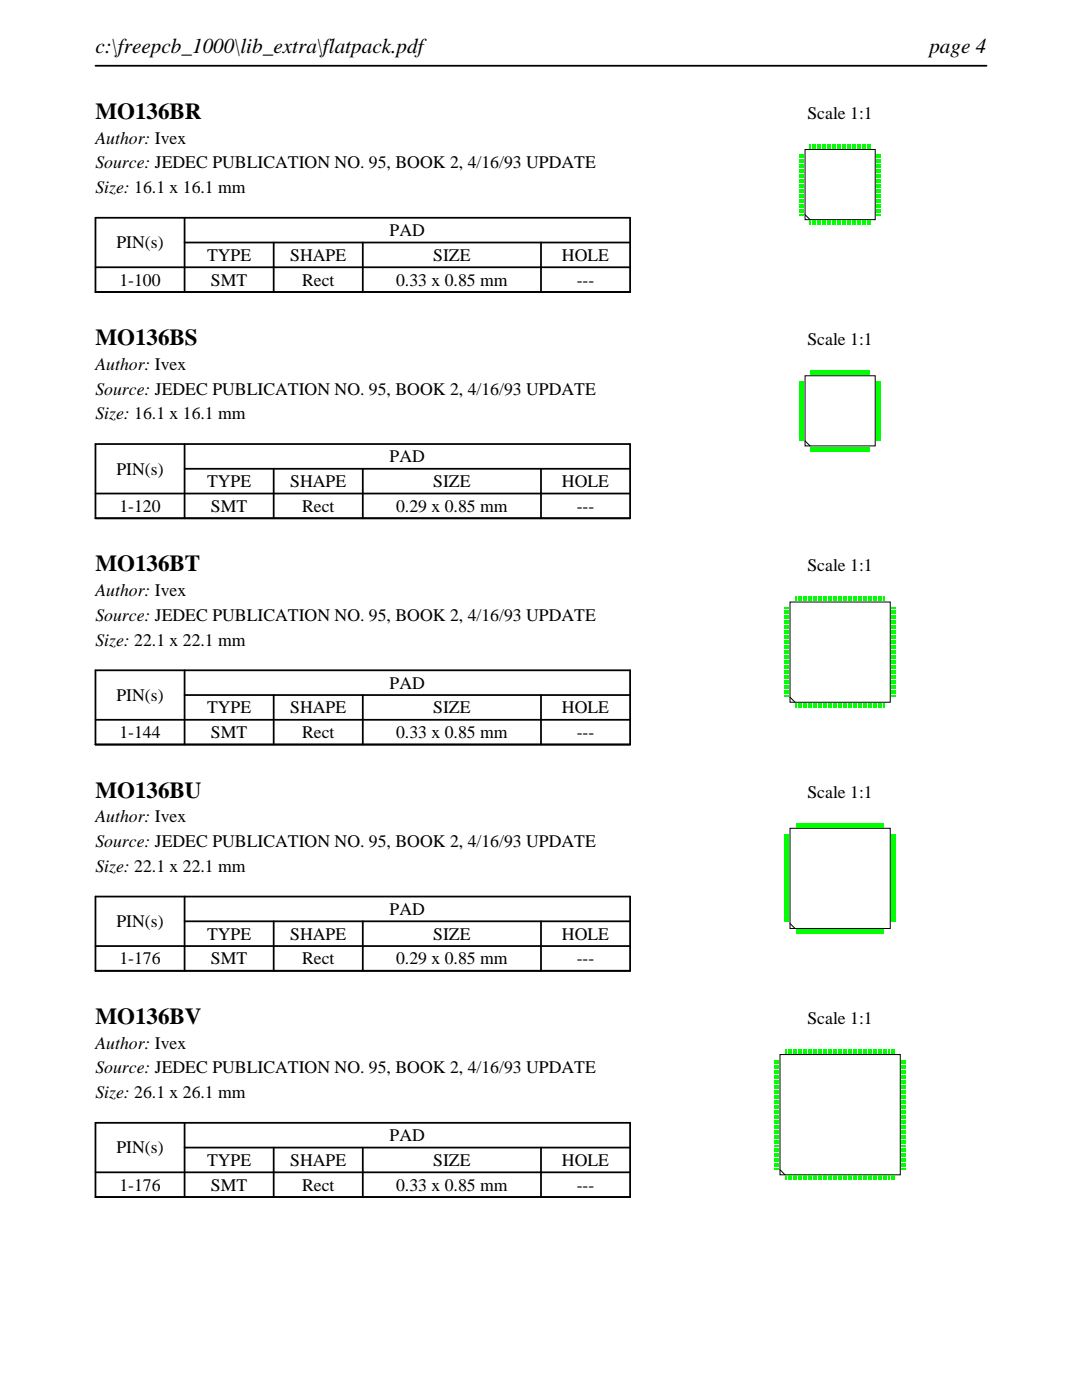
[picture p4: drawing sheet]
<svg xmlns="http://www.w3.org/2000/svg" width="216mm" height="279mm" viewBox="0 0 216 279" stroke-linecap="round" stroke-linejoin="round" font-family="sans-serif">
<path d="M19 13.1h177.8M19 43.5h106.7v14.8h-106.7zM19 53.3h106.7M36.8 48.4h88.9M36.8 43.5v14.8M54.6 48.4v9.9M72.4 48.4v9.9M107.9 48.4v9.9" fill="none" stroke="#000" stroke-width=".35"/>
<path d="M160.6 29.8h14v14h-14zM160.6 42.8l1 1z" fill="none" stroke="#000" stroke-width=".2"/>
<g fill="#0f0">
<path d="M161.5 44h.3v.9h-.3z"/>
<path d="M162 44h.3v.9h-.3z"/>
<path d="M162.5 44h.3v.9h-.3z"/>
<path d="M163 44h.3v.9h-.3z"/>
<path d="M163.5 44h.3v.9h-.3z"/>
<path d="M164 44h.3v.9h-.3z"/>
<path d="M164.5 44h.3v.9h-.3z"/>
<path d="M165 44h.3v.9h-.3z"/>
<path d="M165.5 44h.3v.9h-.3z"/>
<path d="M166 44h.3v.9h-.3z"/>
<path d="M166.5 44h.3v.9h-.3z"/>
<path d="M167 44h.3v.9h-.3z"/>
<path d="M167.5 44h.3v.9h-.3z"/>
<path d="M168 44h.3v.9h-.3z"/>
<path d="M168.5 44h.3v.9h-.3z"/>
<path d="M169 44h.3v.9h-.3z"/>
<path d="M169.5 44h.3v.9h-.3z"/>
<path d="M170 44h.3v.9h-.3z"/>
<path d="M170.5 44h.3v.9h-.3z"/>
<path d="M171 44h.3v.9h-.3z"/>
<path d="M171.5 44h.3v.9h-.3z"/>
<path d="M172 44h.3v.9h-.3z"/>
<path d="M172.5 44h.3v.9h-.3z"/>
<path d="M173 44h.3v.9h-.3z"/>
<path d="M173.5 44h.3v.9h-.3z"/>
<path d="M174.8 42.7h.9v.3h-.9z"/>
<path d="M174.8 42.2h.9v.3h-.9z"/>
<path d="M174.8 41.7h.9v.3h-.9z"/>
<path d="M174.8 41.2h.9v.3h-.9z"/>
<path d="M174.8 40.7h.9v.3h-.9z"/>
<path d="M174.8 40.2h.9v.3h-.9z"/>
<path d="M174.8 39.7h.9v.3h-.9z"/>
<path d="M174.8 39.2h.9v.3h-.9z"/>
<path d="M174.8 38.7h.9v.3h-.9z"/>
<path d="M174.8 38.2h.9v.3h-.9z"/>
<path d="M174.8 37.7h.9v.3h-.9z"/>
<path d="M174.8 37.2h.9v.3h-.9z"/>
<path d="M174.8 36.7h.9v.3h-.9z"/>
<path d="M174.8 36.2h.9v.3h-.9z"/>
<path d="M174.8 35.7h.9v.3h-.9z"/>
<path d="M174.8 35.2h.9v.3h-.9z"/>
<path d="M174.8 34.7h.9v.3h-.9z"/>
<path d="M174.8 34.2h.9v.3h-.9z"/>
<path d="M174.8 33.7h.9v.3h-.9z"/>
<path d="M174.8 33.2h.9v.3h-.9z"/>
<path d="M174.8 32.7h.9v.3h-.9z"/>
<path d="M174.8 32.2h.9v.3h-.9z"/>
<path d="M174.8 31.7h.9v.3h-.9z"/>
<path d="M174.8 31.2h.9v.3h-.9z"/>
<path d="M174.8 30.7h.9v.3h-.9z"/>
<path d="M173.5 28.8h.3v.8h-.3z"/>
<path d="M173 28.8h.3v.8h-.3z"/>
<path d="M172.5 28.8h.3v.8h-.3z"/>
<path d="M172 28.8h.3v.8h-.3z"/>
<path d="M171.5 28.8h.3v.8h-.3z"/>
<path d="M171 28.8h.3v.8h-.3z"/>
<path d="M170.5 28.8h.3v.8h-.3z"/>
<path d="M170 28.8h.3v.8h-.3z"/>
<path d="M169.5 28.8h.3v.8h-.3z"/>
<path d="M169 28.8h.3v.8h-.3z"/>
<path d="M168.5 28.8h.3v.8h-.3z"/>
<path d="M168 28.8h.3v.8h-.3z"/>
<path d="M167.5 28.8h.3v.8h-.3z"/>
<path d="M167 28.8h.3v.8h-.3z"/>
<path d="M166.5 28.8h.3v.8h-.3z"/>
<path d="M166 28.8h.3v.8h-.3z"/>
<path d="M165.5 28.8h.3v.8h-.3z"/>
<path d="M165 28.8h.3v.8h-.3z"/>
<path d="M164.5 28.8h.3v.8h-.3z"/>
<path d="M164 28.8h.3v.8h-.3z"/>
<path d="M163.5 28.8h.3v.8h-.3z"/>
<path d="M163 28.8h.3v.8h-.3z"/>
<path d="M162.5 28.8h.3v.8h-.3z"/>
<path d="M162 28.8h.3v.8h-.3z"/>
<path d="M161.5 28.8h.3v.8h-.3z"/>
<path d="M159.6 30.7h.8v.3h-.8z"/>
<path d="M159.6 31.2h.8v.3h-.8z"/>
<path d="M159.6 31.7h.8v.3h-.8z"/>
<path d="M159.6 32.2h.8v.3h-.8z"/>
<path d="M159.6 32.7h.8v.3h-.8z"/>
<path d="M159.6 33.2h.8v.3h-.8z"/>
<path d="M159.6 33.7h.8v.3h-.8z"/>
<path d="M159.6 34.2h.8v.3h-.8z"/>
<path d="M159.6 34.7h.8v.3h-.8z"/>
<path d="M159.6 35.2h.8v.3h-.8z"/>
<path d="M159.6 35.7h.8v.3h-.8z"/>
<path d="M159.6 36.2h.8v.3h-.8z"/>
<path d="M159.6 36.7h.8v.3h-.8z"/>
<path d="M159.6 37.2h.8v.3h-.8z"/>
<path d="M159.6 37.7h.8v.3h-.8z"/>
<path d="M159.6 38.2h.8v.3h-.8z"/>
<path d="M159.6 38.7h.8v.3h-.8z"/>
<path d="M159.6 39.2h.8v.3h-.8z"/>
<path d="M159.6 39.7h.8v.3h-.8z"/>
<path d="M159.6 40.2h.8v.3h-.8z"/>
<path d="M159.6 40.7h.8v.3h-.8z"/>
<path d="M159.6 41.2h.8v.3h-.8z"/>
<path d="M159.6 41.7h.8v.3h-.8z"/>
<path d="M159.6 42.2h.8v.3h-.8z"/>
<path d="M159.6 42.7h.8v.3h-.8z"/>
</g>
<path d="M19 88.6h106.7v14.8h-106.7zM19 98.5h106.7M36.8 93.6h88.9M36.8 88.6v14.8M54.6 93.6v9.8M72.4 93.6v9.8M107.9 93.6v9.8" fill="none" stroke="#000" stroke-width=".35"/>
<path d="M160.6 75h14v14h-14zM160.6 88l1 1z" fill="none" stroke="#000" stroke-width=".2"/>
<g fill="#0f0">
<path d="M161.7 89.2h.3v.8h-.3z"/>
<path d="M162.1 89.2h.3v.8h-.3z"/>
<path d="M162.5 89.2h.3v.8h-.3z"/>
<path d="M162.9 89.2h.3v.8h-.3z"/>
<path d="M163.3 89.2h.3v.8h-.3z"/>
<path d="M163.7 89.2h.3v.8h-.3z"/>
<path d="M164.1 89.2h.3v.8h-.3z"/>
<path d="M164.5 89.2h.3v.8h-.3z"/>
<path d="M164.9 89.2h.3v.8h-.3z"/>
<path d="M165.3 89.2h.3v.8h-.3z"/>
<path d="M165.7 89.2h.3v.8h-.3z"/>
<path d="M166.1 89.2h.3v.8h-.3z"/>
<path d="M166.5 89.2h.3v.8h-.3z"/>
<path d="M166.9 89.2h.3v.8h-.3z"/>
<path d="M167.3 89.2h.3v.8h-.3z"/>
<path d="M167.7 89.2h.3v.8h-.3z"/>
<path d="M168.1 89.2h.3v.8h-.3z"/>
<path d="M168.5 89.2h.3v.8h-.3z"/>
<path d="M168.9 89.2h.3v.8h-.3z"/>
<path d="M169.3 89.2h.3v.8h-.3z"/>
<path d="M169.7 89.2h.3v.8h-.3z"/>
<path d="M170.1 89.2h.3v.8h-.3z"/>
<path d="M170.5 89.2h.3v.8h-.3z"/>
<path d="M170.9 89.2h.3v.8h-.3z"/>
<path d="M171.3 89.2h.3v.8h-.3z"/>
<path d="M171.7 89.2h.3v.8h-.3z"/>
<path d="M172.1 89.2h.3v.8h-.3z"/>
<path d="M172.5 89.2h.3v.8h-.3z"/>
<path d="M172.9 89.2h.3v.8h-.3z"/>
<path d="M173.3 89.2h.3v.8h-.3z"/>
<path d="M174.8 87.6h.9v.3h-.9z"/>
<path d="M174.8 87.2h.9v.3h-.9z"/>
<path d="M174.8 86.8h.9v.3h-.9z"/>
<path d="M174.8 86.4h.9v.3h-.9z"/>
<path d="M174.8 86h.9v.3h-.9z"/>
<path d="M174.8 85.6h.9v.3h-.9z"/>
<path d="M174.8 85.2h.9v.3h-.9z"/>
<path d="M174.8 84.8h.9v.3h-.9z"/>
<path d="M174.8 84.4h.9v.3h-.9z"/>
<path d="M174.8 84h.9v.3h-.9z"/>
<path d="M174.8 83.6h.9v.3h-.9z"/>
<path d="M174.8 83.2h.9v.3h-.9z"/>
<path d="M174.8 82.8h.9v.3h-.9z"/>
<path d="M174.8 82.4h.9v.3h-.9z"/>
<path d="M174.8 82h.9v.3h-.9z"/>
<path d="M174.8 81.6h.9v.3h-.9z"/>
<path d="M174.8 81.2h.9v.3h-.9z"/>
<path d="M174.8 80.8h.9v.3h-.9z"/>
<path d="M174.8 80.4h.9v.3h-.9z"/>
<path d="M174.8 80h.9v.3h-.9z"/>
<path d="M174.8 79.6h.9v.3h-.9z"/>
<path d="M174.8 79.2h.9v.3h-.9z"/>
<path d="M174.8 78.8h.9v.3h-.9z"/>
<path d="M174.8 78.4h.9v.3h-.9z"/>
<path d="M174.8 78h.9v.3h-.9z"/>
<path d="M174.8 77.6h.9v.3h-.9z"/>
<path d="M174.8 77.2h.9v.3h-.9z"/>
<path d="M174.8 76.8h.9v.3h-.9z"/>
<path d="M174.8 76.4h.9v.3h-.9z"/>
<path d="M174.8 76h.9v.3h-.9z"/>
<path d="M173.3 73.9h.3v.9h-.3z"/>
<path d="M172.9 73.9h.3v.9h-.3z"/>
<path d="M172.5 73.9h.3v.9h-.3z"/>
<path d="M172.1 73.9h.3v.9h-.3z"/>
<path d="M171.7 73.9h.3v.9h-.3z"/>
<path d="M171.3 73.9h.3v.9h-.3z"/>
<path d="M170.9 73.9h.3v.9h-.3z"/>
<path d="M170.5 73.9h.3v.9h-.3z"/>
<path d="M170.1 73.9h.3v.9h-.3z"/>
<path d="M169.7 73.9h.3v.9h-.3z"/>
<path d="M169.3 73.9h.3v.9h-.3z"/>
<path d="M168.9 73.9h.3v.9h-.3z"/>
<path d="M168.5 73.9h.3v.9h-.3z"/>
<path d="M168.1 73.9h.3v.9h-.3z"/>
<path d="M167.7 73.9h.3v.9h-.3z"/>
<path d="M167.3 73.9h.3v.9h-.3z"/>
<path d="M166.9 73.9h.3v.9h-.3z"/>
<path d="M166.5 73.9h.3v.9h-.3z"/>
<path d="M166.1 73.9h.3v.9h-.3z"/>
<path d="M165.7 73.9h.3v.9h-.3z"/>
<path d="M165.3 73.9h.3v.9h-.3z"/>
<path d="M164.9 73.9h.3v.9h-.3z"/>
<path d="M164.5 73.9h.3v.9h-.3z"/>
<path d="M164.1 73.9h.3v.9h-.3z"/>
<path d="M163.7 73.9h.3v.9h-.3z"/>
<path d="M163.3 73.9h.3v.9h-.3z"/>
<path d="M162.9 73.9h.3v.9h-.3z"/>
<path d="M162.5 73.9h.3v.9h-.3z"/>
<path d="M162.1 73.9h.3v.9h-.3z"/>
<path d="M161.7 73.9h.3v.9h-.3z"/>
<path d="M159.6 76h.8v.3h-.8z"/>
<path d="M159.6 76.4h.8v.3h-.8z"/>
<path d="M159.6 76.8h.8v.3h-.8z"/>
<path d="M159.6 77.2h.8v.3h-.8z"/>
<path d="M159.6 77.6h.8v.3h-.8z"/>
<path d="M159.6 78h.8v.3h-.8z"/>
<path d="M159.6 78.4h.8v.3h-.8z"/>
<path d="M159.6 78.8h.8v.3h-.8z"/>
<path d="M159.6 79.2h.8v.3h-.8z"/>
<path d="M159.6 79.6h.8v.3h-.8z"/>
<path d="M159.6 80h.8v.3h-.8z"/>
<path d="M159.6 80.4h.8v.3h-.8z"/>
<path d="M159.6 80.8h.8v.3h-.8z"/>
<path d="M159.6 81.2h.8v.3h-.8z"/>
<path d="M159.6 81.6h.8v.3h-.8z"/>
<path d="M159.6 82h.8v.3h-.8z"/>
<path d="M159.6 82.4h.8v.3h-.8z"/>
<path d="M159.6 82.8h.8v.3h-.8z"/>
<path d="M159.6 83.2h.8v.3h-.8z"/>
<path d="M159.6 83.6h.8v.3h-.8z"/>
<path d="M159.6 84h.8v.3h-.8z"/>
<path d="M159.6 84.4h.8v.3h-.8z"/>
<path d="M159.6 84.8h.8v.3h-.8z"/>
<path d="M159.6 85.2h.8v.3h-.8z"/>
<path d="M159.6 85.6h.8v.3h-.8z"/>
<path d="M159.6 86h.8v.3h-.8z"/>
<path d="M159.6 86.4h.8v.3h-.8z"/>
<path d="M159.6 86.8h.8v.3h-.8z"/>
<path d="M159.6 87.2h.8v.3h-.8z"/>
<path d="M159.6 87.6h.8v.3h-.8z"/>
</g>
<path d="M19 133.8h106.7v14.8h-106.7zM36.8 138.7h88.9M36.8 133.8v14.8M54.6 138.7v9.9M72.4 138.7v9.9M107.9 138.7v9.9M19 143.7h106.7" fill="none" stroke="#000" stroke-width=".35"/>
<path d="M157.6 120.1h20v20h-20zM157.6 139.1l1 1z" fill="none" stroke="#000" stroke-width=".2"/>
<g fill="#0f0">
<path d="M158.7 140.3h.4v.9h-.4z"/>
<path d="M159.2 140.3h.4v.9h-.4z"/>
<path d="M159.7 140.3h.4v.9h-.4z"/>
<path d="M160.2 140.3h.4v.9h-.4z"/>
<path d="M160.7 140.3h.4v.9h-.4z"/>
<path d="M161.2 140.3h.4v.9h-.4z"/>
<path d="M161.7 140.3h.4v.9h-.4z"/>
<path d="M162.2 140.3h.4v.9h-.4z"/>
<path d="M162.7 140.3h.4v.9h-.4z"/>
<path d="M163.2 140.3h.4v.9h-.4z"/>
<path d="M163.7 140.3h.4v.9h-.4z"/>
<path d="M164.2 140.3h.4v.9h-.4z"/>
<path d="M164.7 140.3h.4v.9h-.4z"/>
<path d="M165.2 140.3h.4v.9h-.4z"/>
<path d="M165.7 140.3h.4v.9h-.4z"/>
<path d="M166.2 140.3h.4v.9h-.4z"/>
<path d="M166.7 140.3h.4v.9h-.4z"/>
<path d="M167.2 140.3h.4v.9h-.4z"/>
<path d="M167.7 140.3h.4v.9h-.4z"/>
<path d="M168.2 140.3h.4v.9h-.4z"/>
<path d="M168.7 140.3h.4v.9h-.4z"/>
<path d="M169.2 140.3h.4v.9h-.4z"/>
<path d="M169.7 140.3h.4v.9h-.4z"/>
<path d="M170.2 140.3h.4v.9h-.4z"/>
<path d="M170.7 140.3h.4v.9h-.4z"/>
<path d="M171.2 140.3h.4v.9h-.4z"/>
<path d="M171.7 140.3h.4v.9h-.4z"/>
<path d="M172.2 140.3h.4v.9h-.4z"/>
<path d="M172.7 140.3h.4v.9h-.4z"/>
<path d="M173.2 140.3h.4v.9h-.4z"/>
<path d="M173.7 140.3h.4v.9h-.4z"/>
<path d="M174.2 140.3h.4v.9h-.4z"/>
<path d="M174.7 140.3h.4v.9h-.4z"/>
<path d="M175.2 140.3h.4v.9h-.4z"/>
<path d="M175.7 140.3h.4v.9h-.4z"/>
<path d="M176.2 140.3h.4v.9h-.4z"/>
<path d="M177.8 138.7h.9v.4h-.9z"/>
<path d="M177.8 138.2h.9v.4h-.9z"/>
<path d="M177.8 137.7h.9v.4h-.9z"/>
<path d="M177.8 137.2h.9v.4h-.9z"/>
<path d="M177.8 136.7h.9v.4h-.9z"/>
<path d="M177.8 136.2h.9v.4h-.9z"/>
<path d="M177.8 135.7h.9v.4h-.9z"/>
<path d="M177.8 135.2h.9v.4h-.9z"/>
<path d="M177.8 134.7h.9v.4h-.9z"/>
<path d="M177.8 134.2h.9v.4h-.9z"/>
<path d="M177.8 133.7h.9v.4h-.9z"/>
<path d="M177.8 133.2h.9v.4h-.9z"/>
<path d="M177.8 132.7h.9v.4h-.9z"/>
<path d="M177.8 132.2h.9v.4h-.9z"/>
<path d="M177.8 131.7h.9v.4h-.9z"/>
<path d="M177.8 131.2h.9v.4h-.9z"/>
<path d="M177.8 130.7h.9v.4h-.9z"/>
<path d="M177.8 130.2h.9v.4h-.9z"/>
<path d="M177.8 129.7h.9v.4h-.9z"/>
<path d="M177.8 129.2h.9v.4h-.9z"/>
<path d="M177.8 128.7h.9v.4h-.9z"/>
<path d="M177.8 128.2h.9v.4h-.9z"/>
<path d="M177.8 127.7h.9v.4h-.9z"/>
<path d="M177.8 127.2h.9v.4h-.9z"/>
<path d="M177.8 126.7h.9v.4h-.9z"/>
<path d="M177.8 126.2h.9v.4h-.9z"/>
<path d="M177.8 125.7h.9v.4h-.9z"/>
<path d="M177.8 125.2h.9v.4h-.9z"/>
<path d="M177.8 124.7h.9v.4h-.9z"/>
<path d="M177.8 124.2h.9v.4h-.9z"/>
<path d="M177.8 123.7h.9v.4h-.9z"/>
<path d="M177.8 123.2h.9v.4h-.9z"/>
<path d="M177.8 122.7h.9v.4h-.9z"/>
<path d="M177.8 122.2h.9v.4h-.9z"/>
<path d="M177.8 121.7h.9v.4h-.9z"/>
<path d="M177.8 121.2h.9v.4h-.9z"/>
<path d="M176.2 119.1h.4v.8h-.4z"/>
<path d="M175.7 119.1h.4v.8h-.4z"/>
<path d="M175.2 119.1h.4v.8h-.4z"/>
<path d="M174.7 119.1h.4v.8h-.4z"/>
<path d="M174.2 119.1h.4v.8h-.4z"/>
<path d="M173.7 119.1h.4v.8h-.4z"/>
<path d="M173.2 119.1h.4v.8h-.4z"/>
<path d="M172.7 119.1h.4v.8h-.4z"/>
<path d="M172.2 119.1h.4v.8h-.4z"/>
<path d="M171.7 119.1h.4v.8h-.4z"/>
<path d="M171.2 119.1h.4v.8h-.4z"/>
<path d="M170.7 119.1h.4v.8h-.4z"/>
<path d="M170.2 119.1h.4v.8h-.4z"/>
<path d="M169.7 119.1h.4v.8h-.4z"/>
<path d="M169.2 119.1h.4v.8h-.4z"/>
<path d="M168.7 119.1h.4v.8h-.4z"/>
<path d="M168.2 119.1h.4v.8h-.4z"/>
<path d="M167.7 119.1h.4v.8h-.4z"/>
<path d="M167.2 119.1h.4v.8h-.4z"/>
<path d="M166.7 119.1h.4v.8h-.4z"/>
<path d="M166.2 119.1h.4v.8h-.4z"/>
<path d="M165.7 119.1h.4v.8h-.4z"/>
<path d="M165.2 119.1h.4v.8h-.4z"/>
<path d="M164.7 119.1h.4v.8h-.4z"/>
<path d="M164.2 119.1h.4v.8h-.4z"/>
<path d="M163.7 119.1h.4v.8h-.4z"/>
<path d="M163.2 119.1h.4v.8h-.4z"/>
<path d="M162.7 119.1h.4v.8h-.4z"/>
<path d="M162.2 119.1h.4v.8h-.4z"/>
<path d="M161.7 119.1h.4v.8h-.4z"/>
<path d="M161.2 119.1h.4v.8h-.4z"/>
<path d="M160.7 119.1h.4v.8h-.4z"/>
<path d="M160.2 119.1h.4v.8h-.4z"/>
<path d="M159.7 119.1h.4v.8h-.4z"/>
<path d="M159.2 119.1h.4v.8h-.4z"/>
<path d="M158.7 119.1h.4v.8h-.4z"/>
<path d="M156.6 121.2h.8v.4h-.8z"/>
<path d="M156.6 121.7h.8v.4h-.8z"/>
<path d="M156.6 122.2h.8v.4h-.8z"/>
<path d="M156.6 122.7h.8v.4h-.8z"/>
<path d="M156.6 123.2h.8v.4h-.8z"/>
<path d="M156.6 123.7h.8v.4h-.8z"/>
<path d="M156.6 124.2h.8v.4h-.8z"/>
<path d="M156.6 124.7h.8v.4h-.8z"/>
<path d="M156.6 125.2h.8v.4h-.8z"/>
<path d="M156.6 125.7h.8v.4h-.8z"/>
<path d="M156.6 126.2h.8v.4h-.8z"/>
<path d="M156.6 126.7h.8v.4h-.8z"/>
<path d="M156.6 127.2h.8v.4h-.8z"/>
<path d="M156.6 127.7h.8v.4h-.8z"/>
<path d="M156.6 128.2h.8v.4h-.8z"/>
<path d="M156.6 128.7h.8v.4h-.8z"/>
<path d="M156.6 129.2h.8v.4h-.8z"/>
<path d="M156.6 129.7h.8v.4h-.8z"/>
<path d="M156.6 130.2h.8v.4h-.8z"/>
<path d="M156.6 130.7h.8v.4h-.8z"/>
<path d="M156.6 131.2h.8v.4h-.8z"/>
<path d="M156.6 131.7h.8v.4h-.8z"/>
<path d="M156.6 132.2h.8v.4h-.8z"/>
<path d="M156.6 132.7h.8v.4h-.8z"/>
<path d="M156.6 133.2h.8v.4h-.8z"/>
<path d="M156.6 133.7h.8v.4h-.8z"/>
<path d="M156.6 134.2h.8v.4h-.8z"/>
<path d="M156.6 134.7h.8v.4h-.8z"/>
<path d="M156.6 135.2h.8v.4h-.8z"/>
<path d="M156.6 135.7h.8v.4h-.8z"/>
<path d="M156.6 136.2h.8v.4h-.8z"/>
<path d="M156.6 136.7h.8v.4h-.8z"/>
<path d="M156.6 137.2h.8v.4h-.8z"/>
<path d="M156.6 137.7h.8v.4h-.8z"/>
<path d="M156.6 138.2h.8v.4h-.8z"/>
<path d="M156.6 138.7h.8v.4h-.8z"/>
</g>
<path d="M19 178.9h106.7v14.8h-106.7zM36.8 178.9v14.8M19 188.8h106.7M36.8 183.9h88.9M54.6 183.9v9.8M72.4 183.9v9.8M107.9 183.9v9.8" fill="none" stroke="#000" stroke-width=".35"/>
<path d="M157.6 165.3h20v20h-20zM157.6 184.3l1 1z" fill="none" stroke="#000" stroke-width=".2"/>
<g fill="#0f0">
<path d="M158.9 185.5h.3v.9h-.3z"/>
<path d="M159.3 185.5h.3v.9h-.3z"/>
<path d="M159.7 185.5h.3v.9h-.3z"/>
<path d="M160.1 185.5h.3v.9h-.3z"/>
<path d="M160.5 185.5h.3v.9h-.3z"/>
<path d="M160.9 185.5h.3v.9h-.3z"/>
<path d="M161.3 185.5h.3v.9h-.3z"/>
<path d="M161.7 185.5h.3v.9h-.3z"/>
<path d="M162.1 185.5h.3v.9h-.3z"/>
<path d="M162.5 185.5h.3v.9h-.3z"/>
<path d="M162.9 185.5h.3v.9h-.3z"/>
<path d="M163.3 185.5h.3v.9h-.3z"/>
<path d="M163.7 185.5h.3v.9h-.3z"/>
<path d="M164.1 185.5h.3v.9h-.3z"/>
<path d="M164.5 185.5h.3v.9h-.3z"/>
<path d="M164.9 185.5h.3v.9h-.3z"/>
<path d="M165.3 185.5h.3v.9h-.3z"/>
<path d="M165.7 185.5h.3v.9h-.3z"/>
<path d="M166.1 185.5h.3v.9h-.3z"/>
<path d="M166.5 185.5h.3v.9h-.3z"/>
<path d="M166.9 185.5h.3v.9h-.3z"/>
<path d="M167.3 185.5h.3v.9h-.3z"/>
<path d="M167.7 185.5h.3v.9h-.3z"/>
<path d="M168.1 185.5h.3v.9h-.3z"/>
<path d="M168.5 185.5h.3v.9h-.3z"/>
<path d="M168.9 185.5h.3v.9h-.3z"/>
<path d="M169.3 185.5h.3v.9h-.3z"/>
<path d="M169.7 185.5h.3v.9h-.3z"/>
<path d="M170.1 185.5h.3v.9h-.3z"/>
<path d="M170.5 185.5h.3v.9h-.3z"/>
<path d="M170.9 185.5h.3v.9h-.3z"/>
<path d="M171.3 185.5h.3v.9h-.3z"/>
<path d="M171.7 185.5h.3v.9h-.3z"/>
<path d="M172.1 185.5h.3v.9h-.3z"/>
<path d="M172.5 185.5h.3v.9h-.3z"/>
<path d="M172.9 185.5h.3v.9h-.3z"/>
<path d="M173.3 185.5h.3v.9h-.3z"/>
<path d="M173.7 185.5h.3v.9h-.3z"/>
<path d="M174.1 185.5h.3v.9h-.3z"/>
<path d="M174.5 185.5h.3v.9h-.3z"/>
<path d="M174.9 185.5h.3v.9h-.3z"/>
<path d="M175.3 185.5h.3v.9h-.3z"/>
<path d="M175.7 185.5h.3v.9h-.3z"/>
<path d="M176.1 185.5h.3v.9h-.3z"/>
<path d="M177.8 183.8h.9v.2h-.9z"/>
<path d="M177.8 183.4h.9v.2h-.9z"/>
<path d="M177.8 183h.9v.2h-.9z"/>
<path d="M177.8 182.6h.9v.2h-.9z"/>
<path d="M177.8 182.2h.9v.2h-.9z"/>
<path d="M177.8 181.8h.9v.2h-.9z"/>
<path d="M177.8 181.4h.9v.2h-.9z"/>
<path d="M177.8 181h.9v.2h-.9z"/>
<path d="M177.8 180.6h.9v.2h-.9z"/>
<path d="M177.8 180.2h.9v.2h-.9z"/>
<path d="M177.8 179.8h.9v.2h-.9z"/>
<path d="M177.8 179.4h.9v.2h-.9z"/>
<path d="M177.8 179h.9v.2h-.9z"/>
<path d="M177.8 178.6h.9v.2h-.9z"/>
<path d="M177.8 178.2h.9v.2h-.9z"/>
<path d="M177.8 177.8h.9v.2h-.9z"/>
<path d="M177.8 177.4h.9v.2h-.9z"/>
<path d="M177.8 177h.9v.2h-.9z"/>
<path d="M177.8 176.6h.9v.2h-.9z"/>
<path d="M177.8 176.2h.9v.2h-.9z"/>
<path d="M177.8 175.8h.9v.2h-.9z"/>
<path d="M177.8 175.4h.9v.2h-.9z"/>
<path d="M177.8 175h.9v.2h-.9z"/>
<path d="M177.8 174.6h.9v.2h-.9z"/>
<path d="M177.8 174.2h.9v.2h-.9z"/>
<path d="M177.8 173.8h.9v.2h-.9z"/>
<path d="M177.8 173.4h.9v.2h-.9z"/>
<path d="M177.8 173h.9v.2h-.9z"/>
<path d="M177.8 172.6h.9v.2h-.9z"/>
<path d="M177.8 172.2h.9v.2h-.9z"/>
<path d="M177.8 171.8h.9v.2h-.9z"/>
<path d="M177.8 171.4h.9v.2h-.9z"/>
<path d="M177.8 171h.9v.2h-.9z"/>
<path d="M177.8 170.6h.9v.2h-.9z"/>
<path d="M177.8 170.2h.9v.2h-.9z"/>
<path d="M177.8 169.8h.9v.2h-.9z"/>
<path d="M177.8 169.4h.9v.2h-.9z"/>
<path d="M177.8 169h.9v.2h-.9z"/>
<path d="M177.8 168.6h.9v.2h-.9z"/>
<path d="M177.8 168.2h.9v.2h-.9z"/>
<path d="M177.8 167.8h.9v.2h-.9z"/>
<path d="M177.8 167.4h.9v.2h-.9z"/>
<path d="M177.8 167h.9v.2h-.9z"/>
<path d="M177.8 166.6h.9v.2h-.9z"/>
<path d="M176.1 164.3h.3v.8h-.3z"/>
<path d="M175.7 164.3h.3v.8h-.3z"/>
<path d="M175.3 164.3h.3v.8h-.3z"/>
<path d="M174.9 164.3h.3v.8h-.3z"/>
<path d="M174.5 164.3h.3v.8h-.3z"/>
<path d="M174.1 164.3h.3v.8h-.3z"/>
<path d="M173.7 164.3h.3v.8h-.3z"/>
<path d="M173.3 164.3h.3v.8h-.3z"/>
<path d="M172.9 164.3h.3v.8h-.3z"/>
<path d="M172.5 164.3h.3v.8h-.3z"/>
<path d="M172.1 164.3h.3v.8h-.3z"/>
<path d="M171.7 164.3h.3v.8h-.3z"/>
<path d="M171.3 164.3h.3v.8h-.3z"/>
<path d="M170.9 164.3h.3v.8h-.3z"/>
<path d="M170.5 164.3h.3v.8h-.3z"/>
<path d="M170.1 164.3h.3v.8h-.3z"/>
<path d="M169.7 164.3h.3v.8h-.3z"/>
<path d="M169.3 164.3h.3v.8h-.3z"/>
<path d="M168.9 164.3h.3v.8h-.3z"/>
<path d="M168.5 164.3h.3v.8h-.3z"/>
<path d="M168.1 164.3h.3v.8h-.3z"/>
<path d="M167.7 164.3h.3v.8h-.3z"/>
<path d="M167.3 164.3h.3v.8h-.3z"/>
<path d="M166.9 164.3h.3v.8h-.3z"/>
<path d="M166.5 164.3h.3v.8h-.3z"/>
<path d="M166.1 164.3h.3v.8h-.3z"/>
<path d="M165.7 164.3h.3v.8h-.3z"/>
<path d="M165.3 164.3h.3v.8h-.3z"/>
<path d="M164.9 164.3h.3v.8h-.3z"/>
<path d="M164.5 164.3h.3v.8h-.3z"/>
<path d="M164.1 164.3h.3v.8h-.3z"/>
<path d="M163.7 164.3h.3v.8h-.3z"/>
<path d="M163.3 164.3h.3v.8h-.3z"/>
<path d="M162.9 164.3h.3v.8h-.3z"/>
<path d="M162.5 164.3h.3v.8h-.3z"/>
<path d="M162.1 164.3h.3v.8h-.3z"/>
<path d="M161.7 164.3h.3v.8h-.3z"/>
<path d="M161.3 164.3h.3v.8h-.3z"/>
<path d="M160.9 164.3h.3v.8h-.3z"/>
<path d="M160.5 164.3h.3v.8h-.3z"/>
<path d="M160.1 164.3h.3v.8h-.3z"/>
<path d="M159.7 164.3h.3v.8h-.3z"/>
<path d="M159.3 164.3h.3v.8h-.3z"/>
<path d="M158.9 164.3h.3v.8h-.3z"/>
<path d="M156.6 166.6h.8v.2h-.8z"/>
<path d="M156.6 167h.8v.2h-.8z"/>
<path d="M156.6 167.4h.8v.2h-.8z"/>
<path d="M156.6 167.8h.8v.2h-.8z"/>
<path d="M156.6 168.2h.8v.2h-.8z"/>
<path d="M156.6 168.6h.8v.2h-.8z"/>
<path d="M156.6 169h.8v.2h-.8z"/>
<path d="M156.6 169.4h.8v.2h-.8z"/>
<path d="M156.6 169.8h.8v.2h-.8z"/>
<path d="M156.6 170.2h.8v.2h-.8z"/>
<path d="M156.6 170.6h.8v.2h-.8z"/>
<path d="M156.6 171h.8v.2h-.8z"/>
<path d="M156.6 171.4h.8v.2h-.8z"/>
<path d="M156.6 171.8h.8v.2h-.8z"/>
<path d="M156.6 172.2h.8v.2h-.8z"/>
<path d="M156.6 172.6h.8v.2h-.8z"/>
<path d="M156.6 173h.8v.2h-.8z"/>
<path d="M156.6 173.4h.8v.2h-.8z"/>
<path d="M156.6 173.8h.8v.2h-.8z"/>
<path d="M156.6 174.2h.8v.2h-.8z"/>
<path d="M156.6 174.6h.8v.2h-.8z"/>
<path d="M156.6 175h.8v.2h-.8z"/>
<path d="M156.6 175.4h.8v.2h-.8z"/>
<path d="M156.6 175.8h.8v.2h-.8z"/>
<path d="M156.6 176.2h.8v.2h-.8z"/>
<path d="M156.6 176.6h.8v.2h-.8z"/>
<path d="M156.6 177h.8v.2h-.8z"/>
<path d="M156.6 177.4h.8v.2h-.8z"/>
<path d="M156.6 177.8h.8v.2h-.8z"/>
<path d="M156.6 178.2h.8v.2h-.8z"/>
<path d="M156.6 178.6h.8v.2h-.8z"/>
<path d="M156.6 179h.8v.2h-.8z"/>
<path d="M156.6 179.4h.8v.2h-.8z"/>
<path d="M156.6 179.8h.8v.2h-.8z"/>
<path d="M156.6 180.2h.8v.2h-.8z"/>
<path d="M156.6 180.6h.8v.2h-.8z"/>
<path d="M156.6 181h.8v.2h-.8z"/>
<path d="M156.6 181.4h.8v.2h-.8z"/>
<path d="M156.6 181.8h.8v.2h-.8z"/>
<path d="M156.6 182.2h.8v.2h-.8z"/>
<path d="M156.6 182.6h.8v.2h-.8z"/>
<path d="M156.6 183h.8v.2h-.8z"/>
<path d="M156.6 183.4h.8v.2h-.8z"/>
<path d="M156.6 183.8h.8v.2h-.8z"/>
</g>
<path d="M19 224.1h106.7v14.8h-106.7zM19 234h106.7M36.8 229h88.9M36.8 224.1v14.8M54.6 229v9.9M72.4 229v9.9M107.9 229v9.9" fill="none" stroke="#000" stroke-width=".35"/>
<path d="M155.6 210.5h24v24h-24zM155.6 233.5l1 1z" fill="none" stroke="#000" stroke-width=".2"/>
<g fill="#0f0">
<path d="M156.7 234.7h.4v.8h-.4z"/>
<path d="M157.2 234.7h.4v.8h-.4z"/>
<path d="M157.7 234.7h.4v.8h-.4z"/>
<path d="M158.2 234.7h.4v.8h-.4z"/>
<path d="M158.7 234.7h.4v.8h-.4z"/>
<path d="M159.2 234.7h.4v.8h-.4z"/>
<path d="M159.7 234.7h.4v.8h-.4z"/>
<path d="M160.2 234.7h.4v.8h-.4z"/>
<path d="M160.7 234.7h.4v.8h-.4z"/>
<path d="M161.2 234.7h.4v.8h-.4z"/>
<path d="M161.7 234.7h.4v.8h-.4z"/>
<path d="M162.2 234.7h.4v.8h-.4z"/>
<path d="M162.7 234.7h.4v.8h-.4z"/>
<path d="M163.2 234.7h.4v.8h-.4z"/>
<path d="M163.7 234.7h.4v.8h-.4z"/>
<path d="M164.2 234.7h.4v.8h-.4z"/>
<path d="M164.7 234.7h.4v.8h-.4z"/>
<path d="M165.2 234.7h.4v.8h-.4z"/>
<path d="M165.7 234.7h.4v.8h-.4z"/>
<path d="M166.2 234.7h.4v.8h-.4z"/>
<path d="M166.7 234.7h.4v.8h-.4z"/>
<path d="M167.2 234.7h.4v.8h-.4z"/>
<path d="M167.7 234.7h.4v.8h-.4z"/>
<path d="M168.2 234.7h.4v.8h-.4z"/>
<path d="M168.7 234.7h.4v.8h-.4z"/>
<path d="M169.2 234.7h.4v.8h-.4z"/>
<path d="M169.7 234.7h.4v.8h-.4z"/>
<path d="M170.2 234.7h.4v.8h-.4z"/>
<path d="M170.7 234.7h.4v.8h-.4z"/>
<path d="M171.2 234.7h.4v.8h-.4z"/>
<path d="M171.7 234.7h.4v.8h-.4z"/>
<path d="M172.2 234.7h.4v.8h-.4z"/>
<path d="M172.7 234.7h.4v.8h-.4z"/>
<path d="M173.2 234.7h.4v.8h-.4z"/>
<path d="M173.7 234.7h.4v.8h-.4z"/>
<path d="M174.2 234.7h.4v.8h-.4z"/>
<path d="M174.7 234.7h.4v.8h-.4z"/>
<path d="M175.2 234.7h.4v.8h-.4z"/>
<path d="M175.7 234.7h.4v.8h-.4z"/>
<path d="M176.2 234.7h.4v.8h-.4z"/>
<path d="M176.7 234.7h.4v.8h-.4z"/>
<path d="M177.2 234.7h.4v.8h-.4z"/>
<path d="M177.7 234.7h.4v.8h-.4z"/>
<path d="M178.2 234.7h.4v.8h-.4z"/>
<path d="M179.8 233h.9v.4h-.9z"/>
<path d="M179.8 232.5h.9v.4h-.9z"/>
<path d="M179.8 232h.9v.4h-.9z"/>
<path d="M179.8 231.5h.9v.4h-.9z"/>
<path d="M179.8 231h.9v.4h-.9z"/>
<path d="M179.8 230.5h.9v.4h-.9z"/>
<path d="M179.8 230h.9v.4h-.9z"/>
<path d="M179.8 229.5h.9v.4h-.9z"/>
<path d="M179.8 229h.9v.4h-.9z"/>
<path d="M179.8 228.5h.9v.4h-.9z"/>
<path d="M179.8 228h.9v.4h-.9z"/>
<path d="M179.8 227.5h.9v.4h-.9z"/>
<path d="M179.8 227h.9v.4h-.9z"/>
<path d="M179.8 226.5h.9v.4h-.9z"/>
<path d="M179.8 226h.9v.4h-.9z"/>
<path d="M179.8 225.5h.9v.4h-.9z"/>
<path d="M179.8 225h.9v.4h-.9z"/>
<path d="M179.8 224.5h.9v.4h-.9z"/>
<path d="M179.8 224h.9v.4h-.9z"/>
<path d="M179.8 223.5h.9v.4h-.9z"/>
<path d="M179.8 223h.9v.4h-.9z"/>
<path d="M179.8 222.5h.9v.4h-.9z"/>
<path d="M179.8 222h.9v.4h-.9z"/>
<path d="M179.8 221.5h.9v.4h-.9z"/>
<path d="M179.8 221h.9v.4h-.9z"/>
<path d="M179.8 220.5h.9v.4h-.9z"/>
<path d="M179.8 220h.9v.4h-.9z"/>
<path d="M179.8 219.5h.9v.4h-.9z"/>
<path d="M179.8 219h.9v.4h-.9z"/>
<path d="M179.8 218.5h.9v.4h-.9z"/>
<path d="M179.8 218h.9v.4h-.9z"/>
<path d="M179.8 217.5h.9v.4h-.9z"/>
<path d="M179.8 217h.9v.4h-.9z"/>
<path d="M179.8 216.5h.9v.4h-.9z"/>
<path d="M179.8 216h.9v.4h-.9z"/>
<path d="M179.8 215.5h.9v.4h-.9z"/>
<path d="M179.8 215h.9v.4h-.9z"/>
<path d="M179.8 214.5h.9v.4h-.9z"/>
<path d="M179.8 214h.9v.4h-.9z"/>
<path d="M179.8 213.5h.9v.4h-.9z"/>
<path d="M179.8 213h.9v.4h-.9z"/>
<path d="M179.8 212.5h.9v.4h-.9z"/>
<path d="M179.8 212h.9v.4h-.9z"/>
<path d="M179.8 211.5h.9v.4h-.9z"/>
<path d="M178.2 209.4h.4v.9h-.4z"/>
<path d="M177.7 209.4h.4v.9h-.4z"/>
<path d="M177.2 209.4h.4v.9h-.4z"/>
<path d="M176.7 209.4h.4v.9h-.4z"/>
<path d="M176.2 209.4h.4v.9h-.4z"/>
<path d="M175.7 209.4h.4v.9h-.4z"/>
<path d="M175.2 209.4h.4v.9h-.4z"/>
<path d="M174.7 209.4h.4v.9h-.4z"/>
<path d="M174.2 209.4h.4v.9h-.4z"/>
<path d="M173.7 209.4h.4v.9h-.4z"/>
<path d="M173.2 209.4h.4v.9h-.4z"/>
<path d="M172.7 209.4h.4v.9h-.4z"/>
<path d="M172.2 209.4h.4v.9h-.4z"/>
<path d="M171.7 209.4h.4v.9h-.4z"/>
<path d="M171.2 209.4h.4v.9h-.4z"/>
<path d="M170.7 209.4h.4v.9h-.4z"/>
<path d="M170.2 209.4h.4v.9h-.4z"/>
<path d="M169.7 209.4h.4v.9h-.4z"/>
<path d="M169.2 209.4h.4v.9h-.4z"/>
<path d="M168.7 209.4h.4v.9h-.4z"/>
<path d="M168.2 209.4h.4v.9h-.4z"/>
<path d="M167.7 209.4h.4v.9h-.4z"/>
<path d="M167.2 209.4h.4v.9h-.4z"/>
<path d="M166.7 209.4h.4v.9h-.4z"/>
<path d="M166.2 209.4h.4v.9h-.4z"/>
<path d="M165.7 209.4h.4v.9h-.4z"/>
<path d="M165.2 209.4h.4v.9h-.4z"/>
<path d="M164.7 209.4h.4v.9h-.4z"/>
<path d="M164.2 209.4h.4v.9h-.4z"/>
<path d="M163.7 209.4h.4v.9h-.4z"/>
<path d="M163.2 209.4h.4v.9h-.4z"/>
<path d="M162.7 209.4h.4v.9h-.4z"/>
<path d="M162.2 209.4h.4v.9h-.4z"/>
<path d="M161.7 209.4h.4v.9h-.4z"/>
<path d="M161.2 209.4h.4v.9h-.4z"/>
<path d="M160.7 209.4h.4v.9h-.4z"/>
<path d="M160.2 209.4h.4v.9h-.4z"/>
<path d="M159.7 209.4h.4v.9h-.4z"/>
<path d="M159.2 209.4h.4v.9h-.4z"/>
<path d="M158.7 209.4h.4v.9h-.4z"/>
<path d="M158.2 209.4h.4v.9h-.4z"/>
<path d="M157.7 209.4h.4v.9h-.4z"/>
<path d="M157.2 209.4h.4v.9h-.4z"/>
<path d="M156.7 209.4h.4v.9h-.4z"/>
<path d="M154.6 211.5h.8v.4h-.8z"/>
<path d="M154.6 212h.8v.4h-.8z"/>
<path d="M154.6 212.5h.8v.4h-.8z"/>
<path d="M154.6 213h.8v.4h-.8z"/>
<path d="M154.6 213.5h.8v.4h-.8z"/>
<path d="M154.6 214h.8v.4h-.8z"/>
<path d="M154.6 214.5h.8v.4h-.8z"/>
<path d="M154.6 215h.8v.4h-.8z"/>
<path d="M154.6 215.5h.8v.4h-.8z"/>
<path d="M154.6 216h.8v.4h-.8z"/>
<path d="M154.6 216.5h.8v.4h-.8z"/>
<path d="M154.6 217h.8v.4h-.8z"/>
<path d="M154.6 217.5h.8v.4h-.8z"/>
<path d="M154.6 218h.8v.4h-.8z"/>
<path d="M154.6 218.5h.8v.4h-.8z"/>
<path d="M154.6 219h.8v.4h-.8z"/>
<path d="M154.6 219.5h.8v.4h-.8z"/>
<path d="M154.6 220h.8v.4h-.8z"/>
<path d="M154.6 220.5h.8v.4h-.8z"/>
<path d="M154.6 221h.8v.4h-.8z"/>
<path d="M154.6 221.5h.8v.4h-.8z"/>
<path d="M154.6 222h.8v.4h-.8z"/>
<path d="M154.6 222.5h.8v.4h-.8z"/>
<path d="M154.6 223h.8v.4h-.8z"/>
<path d="M154.6 223.5h.8v.4h-.8z"/>
<path d="M154.6 224h.8v.4h-.8z"/>
<path d="M154.6 224.5h.8v.4h-.8z"/>
<path d="M154.6 225h.8v.4h-.8z"/>
<path d="M154.6 225.5h.8v.4h-.8z"/>
<path d="M154.6 226h.8v.4h-.8z"/>
<path d="M154.6 226.5h.8v.4h-.8z"/>
<path d="M154.6 227h.8v.4h-.8z"/>
<path d="M154.6 227.5h.8v.4h-.8z"/>
<path d="M154.6 228h.8v.4h-.8z"/>
<path d="M154.6 228.5h.8v.4h-.8z"/>
<path d="M154.6 229h.8v.4h-.8z"/>
<path d="M154.6 229.5h.8v.4h-.8z"/>
<path d="M154.6 230h.8v.4h-.8z"/>
<path d="M154.6 230.5h.8v.4h-.8z"/>
<path d="M154.6 231h.8v.4h-.8z"/>
<path d="M154.6 231.5h.8v.4h-.8z"/>
<path d="M154.6 232h.8v.4h-.8z"/>
<path d="M154.6 232.5h.8v.4h-.8z"/>
<path d="M154.6 233h.8v.4h-.8z"/>
</g>
<g font-size="4.6">
<text x="19" y="23.7">MO136BR</text>
<text x="19" y="68.9">MO136BS</text>
<text x="19" y="114">MO136BT</text>
<text x="19" y="159.2">MO136BU</text>
<text x="19" y="204.3">MO136BV</text>
</g>
<g font-size="4.2">
<text x="19" y="10.6">c:\freepcb_1000\lib_extra\flatpack.pdf</text>
<text x="185.4" y="10.6">page 4</text>
</g>
<g font-size="3.5">
<text x="161.1" y="23.7">Scale 1:1</text>
<text x="19" y="28.6">Author: Ivex</text>
<text x="19" y="33.6">Source: JEDEC PUBLICATION NO. 95, BOOK 2, 4/16/93 UPDATE</text>
<text x="19" y="38.5">Size: 16.1 x 16.1 mm</text>
<text x="77.8" y="47.1">PAD</text>
<text x="23.2" y="49.6">PIN(s)</text>
<text x="41.3" y="52.1">TYPE</text>
<text x="57.9" y="52.1">SHAPE</text>
<text x="86.4" y="52.1">SIZE</text>
<text x="112.1" y="52.1">HOLE</text>
<text x="23.8" y="57">1-100</text>
<text x="42.1" y="57">SMT</text>
<text x="60.3" y="57">Rect</text>
<text x="79" y="57">0.33 x 0.85 mm</text>
<text x="115.1" y="57">---</text>
<text x="161.1" y="68.9">Scale 1:1</text>
<text x="19" y="73.8">Author: Ivex</text>
<text x="19" y="78.7">Source: JEDEC PUBLICATION NO. 95, BOOK 2, 4/16/93 UPDATE</text>
<text x="19" y="83.7">Size: 16.1 x 16.1 mm</text>
<text x="23.2" y="94.7">PIN(s)</text>
<text x="77.8" y="92.3">PAD</text>
<text x="41.3" y="97.2">TYPE</text>
<text x="57.9" y="97.2">SHAPE</text>
<text x="86.4" y="97.2">SIZE</text>
<text x="112.1" y="97.2">HOLE</text>
<text x="23.8" y="102.2">1-120</text>
<text x="42.1" y="102.2">SMT</text>
<text x="60.3" y="102.2">Rect</text>
<text x="79" y="102.2">0.29 x 0.85 mm</text>
<text x="115.1" y="102.2">---</text>
<text x="19" y="119">Author: Ivex</text>
<text x="161.1" y="114">Scale 1:1</text>
<text x="19" y="123.9">Source: JEDEC PUBLICATION NO. 95, BOOK 2, 4/16/93 UPDATE</text>
<text x="19" y="128.8">Size: 22.1 x 22.1 mm</text>
<text x="77.8" y="137.4">PAD</text>
<text x="23.2" y="139.9">PIN(s)</text>
<text x="41.3" y="142.4">TYPE</text>
<text x="57.9" y="142.4">SHAPE</text>
<text x="86.4" y="142.4">SIZE</text>
<text x="112.1" y="142.4">HOLE</text>
<text x="23.8" y="147.3">1-144</text>
<text x="42.1" y="147.3">SMT</text>
<text x="60.3" y="147.3">Rect</text>
<text x="79" y="147.3">0.33 x 0.85 mm</text>
<text x="115.1" y="147.3">---</text>
<text x="161.1" y="159.2">Scale 1:1</text>
<text x="19" y="164.1">Author: Ivex</text>
<text x="19" y="169.1">Source: JEDEC PUBLICATION NO. 95, BOOK 2, 4/16/93 UPDATE</text>
<text x="19" y="174">Size: 22.1 x 22.1 mm</text>
<text x="23.2" y="185">PIN(s)</text>
<text x="77.8" y="182.6">PAD</text>
<text x="41.3" y="187.5">TYPE</text>
<text x="57.9" y="187.5">SHAPE</text>
<text x="86.4" y="187.5">SIZE</text>
<text x="112.1" y="187.5">HOLE</text>
<text x="23.8" y="192.5">1-176</text>
<text x="42.1" y="192.5">SMT</text>
<text x="60.3" y="192.5">Rect</text>
<text x="79" y="192.5">0.29 x 0.85 mm</text>
<text x="115.1" y="192.5">---</text>
<text x="19" y="209.3">Author: Ivex</text>
<text x="161.1" y="204.3">Scale 1:1</text>
<text x="19" y="214.2">Source: JEDEC PUBLICATION NO. 95, BOOK 2, 4/16/93 UPDATE</text>
<text x="19" y="219.1">Size: 26.1 x 26.1 mm</text>
<text x="77.8" y="227.8">PAD</text>
<text x="23.2" y="230.2">PIN(s)</text>
<text x="41.3" y="232.7">TYPE</text>
<text x="57.9" y="232.7">SHAPE</text>
<text x="86.4" y="232.7">SIZE</text>
<text x="112.1" y="232.7">HOLE</text>
<text x="23.8" y="237.6">1-176</text>
<text x="42.1" y="237.6">SMT</text>
<text x="60.3" y="237.6">Rect</text>
<text x="79" y="237.6">0.33 x 0.85 mm</text>
<text x="115.1" y="237.6">---</text>
</g>
</svg>
